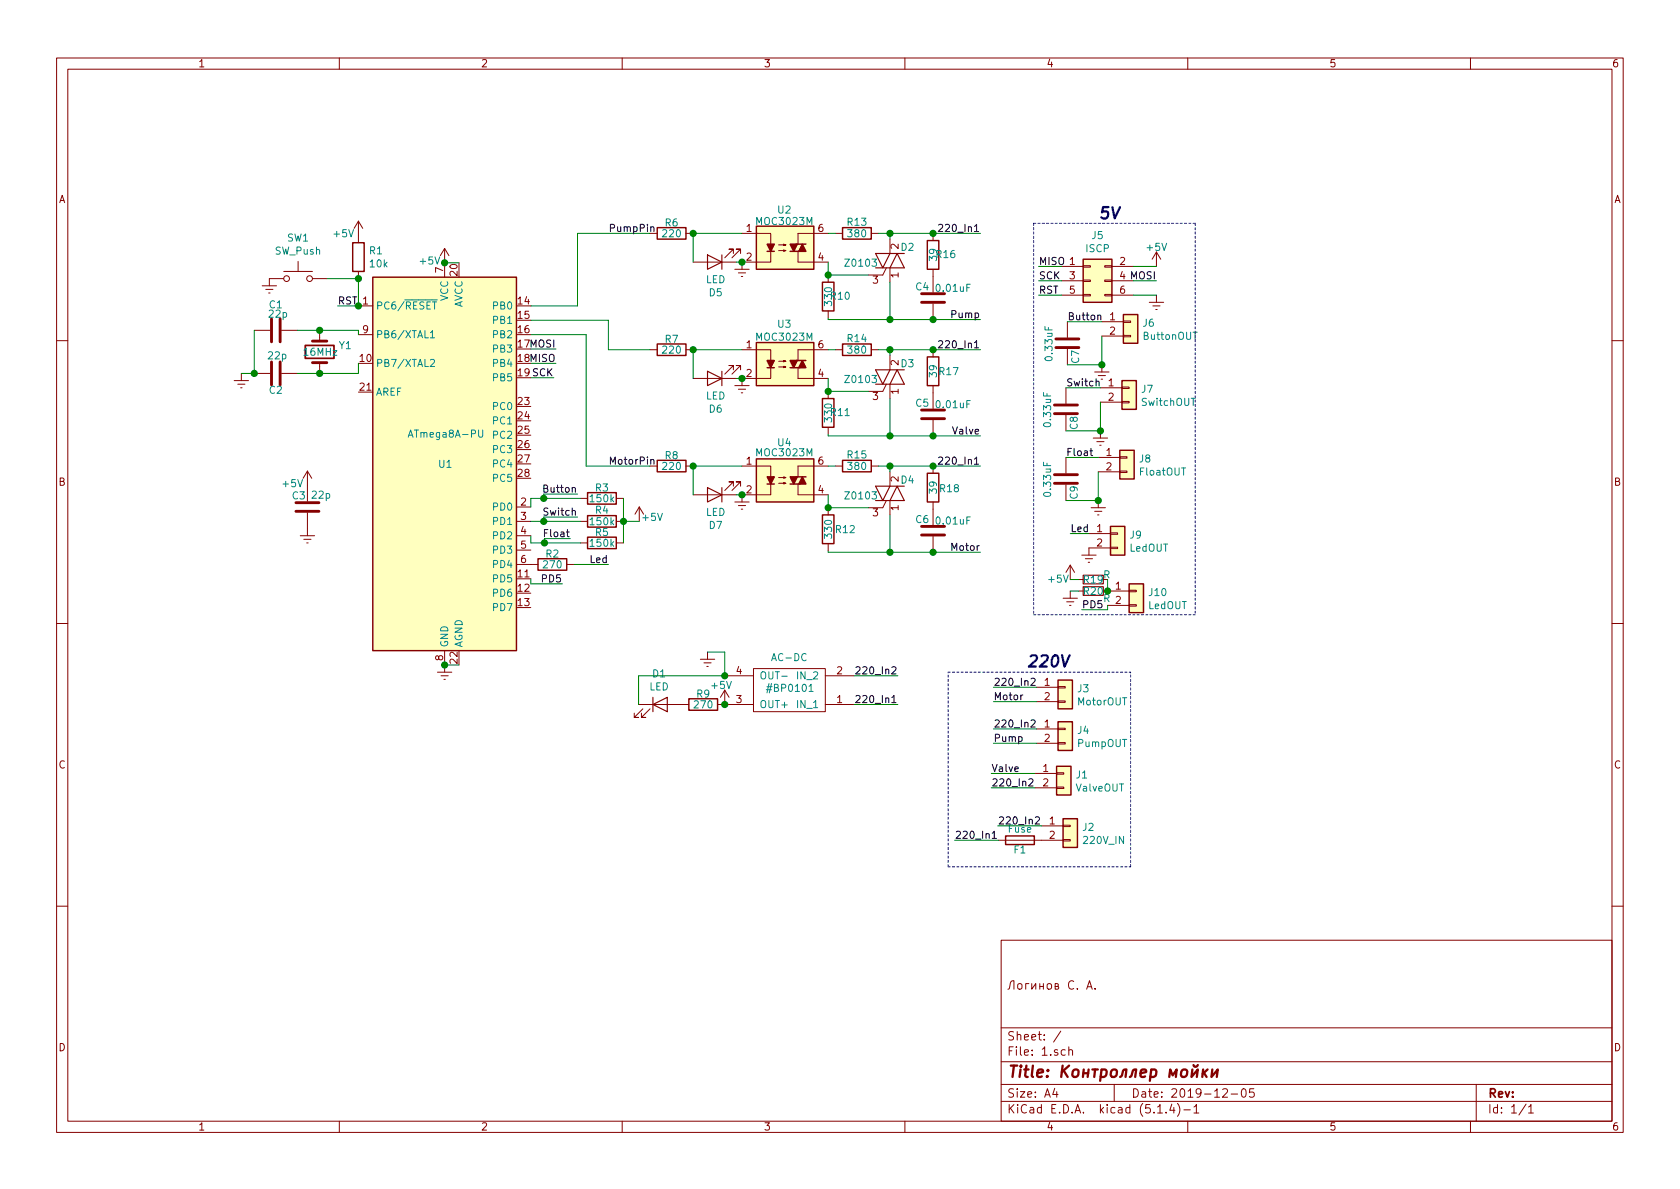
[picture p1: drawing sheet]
<svg xmlns="http://www.w3.org/2000/svg" width="297mm" height="210mm" viewBox="0 0 297 210" stroke-linecap="round" stroke-linejoin="round" font-family="sans-serif">
<g fill="none" stroke="#840000" stroke-width=".18">
<path d="M10 10.3h277v189.9h-277zM12 12.2h273v186.1h-273zM60 10.3v1.9M110 10.3v1.9M160 10.3v1.9M210 10.3v1.9M260 10.3v1.9M63.4 39.1l-.8 1.3M63.4 39.1v3.8M63.4 39.1l.7 1.3M45 58.4h2.8M46.4 50.5h2.5"/>
<path d="M47 51.2h1.3M47.5 51.8h.3M49.8 58.4h2.8M50.2 48h5M50.2 49.3h-2.6v1.2M52.7 46.2v1.8M55.2 49.3h2.6M56.5 58.4v1.9M63.4 54.1h2.5M63.4 59.2h2.5M63.4 48v1.3M78.6 43.9v5.1"/>
<path d="M78.6 43.9l-.7 1.3M78.6 43.9l.8 1.3M114.9 41.3h1.3M121.3 41.3h1.3M122.6 46.3h7.6M129.7 44.8v-.7h-.8h.8l-1.6 1.5M129.9 47.6h2.6M130.6 48.3h1.2M130.9 44.8v-.7h-.7h.7l-1.5 1.5M131.1 48.9h.2M131.2 41.3h5.1v1.9M136.3 44.4v1.9h-5.1v1.3"/>
<path d="M137.7 44.3h1.2l-.3 .1v-.2l.3 .1M137.7 43.3h1.2l-.3 .1v-.2l.3 .1M141.1 44.4v1.9h5.3M146.4 41.3h-5.3v1.9M146.4 48.6v1.3M146.4 55v1.3M147.7 41.3h1.3M154.1 41.3h1.2M156.7 47.4l-.6 1.2h-2.6M157.4 42.3v2.5M157.4 47.4v2.5M165 41.3v1.2"/>
<path d="M165 47.6v4.1M165 53.7v2.8M187.7 47.1h3.8M187.7 49.7h3.8M187.7 52.2h3.8M188.7 56.9v2.8M191.5 52.1h1.3v.2h-1.3zM191.5 47h1.3v.2h-1.3zM191.5 49.5h1.3v.3h-1.3zM194.8 56.9h3.8M194.8 59.4h3.8M195.3 52.1h1.3v.2h-1.3z"/>
<path d="M195.3 47h1.3v.2h-1.3zM195.3 49.5h1.3v.3h-1.3zM196.6 47.1h3.8M196.6 49.7h3.8M196.6 52.2h3.8M198.6 59.3h1.3v.3h-1.3zM198.6 56.8h1.3v.2h-1.3zM203.2 53.5h2.5M203.8 54.1h1.3M204.3 54.7h.3M204.5 44.6v2.5M204.5 52.2v1.3"/>
<path d="M204.5 44.6l-.8 1.2M204.5 44.6l.7 1.2M10 60.2h2M41.4 67.3h2.5M42 67.9h1.3M42.5 68.6h.3M42.7 66v1.3M45 66h2.8M49.8 66h2.8M56.5 64.1v1.9M114.9 61.8h1.3M121.3 61.8h1.3"/>
<path d="M122.6 66.9h7.6M129.7 65.4v-.8h-.8h.8l-1.6 1.6M129.9 68.2h2.6M130.6 68.8h1.2M130.9 65.4v-.8h-.7h.7l-1.5 1.6M131.1 69.5h.2M131.2 61.8h5.1v1.9M136.3 65v1.9h-5.1v1.3M137.7 64.9h1.2l-.3 .1v-.2l.3 .1M137.7 63.9h1.2l-.3 .1v-.3l.3 .2M141.1 65v1.9h5.3M146.4 61.8h-5.3v1.9"/>
<path d="M146.4 69.2v1.3M146.4 75.6v1.2M147.7 61.8h1.3M154.1 61.8h1.2M156.7 67.9l-.6 1.3h-2.6M157.4 62.9v2.5M157.4 67.9v2.6M165 61.8v1.3M165 68.2v4.1M165 74.3v2.8M188.5 68.6v2.8M188.5 73.4v2.8"/>
<path d="M188.7 61.7v2.8M193.3 77.5h2.5M193.5 65.8h2.6M193.9 78.1h1.3M194.2 66.4h1.3M194.4 78.7h.3M194.6 76.2v1.3M194.6 68.6h3.8M194.6 71.1h3.8M194.7 67.1h.2M194.8 64.5v1.3M198.4 71h1.2v.2h-1.2z"/>
<path d="M198.4 68.4h1.2v.3h-1.2zM285 60.2h2M53.1 94.7h2.5M53.7 95.4h1.3M54.2 96h.3M54.4 83.3v5.3M54.4 90.7v4M54.4 83.3l-.8 1.3M54.4 83.3l.7 1.3M91.3 99.8h3.8M91.3 92.2h2.6M91.3 94.7h2.6"/>
<path d="M91.3 89.7h2.6M91.3 97.3h2.6M100.2 99.8h1.3M102.6 92.2h1.3M102.6 96h1.3M102.6 88.1h1.3M109 92.2h1.2M109 96h1.2M109 88.1h1.2M113 89.7l-.7 1.2M113 89.7v2.5M113 89.7l.8 1.2"/>
<path d="M114.9 82.4h1.3M121.3 82.4h1.3M122.6 87.5h7.6M129.7 86v-.8h-.8h.8l-1.6 1.5M129.9 88.8h2.6M130.6 89.4h1.2M130.9 86v-.8h-.7h.7l-1.5 1.5M131.1 90h.2M131.2 82.4h5.1v1.9M136.3 85.6v1.9h-5.1v1.3M137.7 85.5h1.2l-.3 .1v-.3l.3 .2M137.7 84.4h1.2l-.3 .2v-.3l.3 .1"/>
<path d="M141.1 85.6v1.9h5.3M146.4 82.4h-5.3v1.9M146.4 89.8v1.3M146.4 96.1v1.3M147.7 82.4h1.3M154.1 82.4h1.2M156.7 88.5l-.6 1.3h-2.6M157.4 83.4v2.6M157.4 88.5v2.6M165 82.4v1.3M165 88.8v4M165 94.9v2.8"/>
<path d="M188.5 80.9v2.8M188.5 85.7v2.8M189.2 99.9l-.7 1.3M189.2 99.9v2.6M189.2 99.9l.8 1.3M191.3 98.2h2.5M191.9 98.8h1.3M192.4 99.4h.3M192.5 94.4h3.8M192.9 89.8h2.6M193.5 90.4h1.3M194.1 91.1h.2"/>
<path d="M194.2 88.5v1.3M194.2 80.9h3.8M194.2 83.4h3.8M196.3 96.8h1.3v.2h-1.3zM196.3 94.2h1.3v.3h-1.3zM196.3 96.9h-3.8v1.3M198 83.3h1.3v.3h-1.3zM198 80.8h1.3v.2h-1.3zM10 110.3h2M77.3 118.9h2.6M78 119.5h1.2M78.6 115.1v3.8"/>
<path d="M123.8 116.6h2.6M124.5 117.2h1.2M125 117.9h.2M125.1 115.3v1.3M128.1 119.5h5.1M133.2 118.2h12.7v7.7h-12.7zM145.9 119.5h5.1M188 105.8h2.5M188.6 106.4h1.3M189.1 107.1h.3M189.2 104.5v1.3M190.8 102.5h.7"/>
<path d="M190.8 104.5h.7M195.1 104.5h4.5M195.8 107.1h3.8M199.6 106.9h1.3v.3h-1.3zM199.6 104.4h1.3v.2h-1.3zM285 110.3h2M78.5 120.1h.2M112.9 124.6h8.9M113.7 125.3l-1.6 1.6h.8h-.8v-.8M114.9 125.3l-1.5 1.6h.8h-.8v-.8M126.9 124.6h6.3M128.1 122l-.7 1.3"/>
<path d="M128.1 122v2.6M128.1 122l.8 1.3M145.9 124.6h5.1M183 136.8h3.8M183 139.3h3.8M183.3 121.5h3.8M183.3 124.1h3.8M183.3 128.9h3.8M183.3 131.4h3.8M186.8 139.2h1.3v.2h-1.3zM186.8 136.6h1.3v.3h-1.3zM187.1 123.9h1.2v.3h-1.2z"/>
<path d="M187.1 121.4h1.2v.3h-1.2zM187.1 131.3h1.2v.3h-1.2zM187.1 128.8h1.2v.2h-1.2zM176.5 148.6h11.5M184.1 146h3.9M188 148.5h1.2v.2h-1.2zM188 145.9h1.2v.3h-1.2zM10 160.2h2M177 166.3h108v32h-108zM178.2 174.9l.2-.1 .2-.9a.5 .5 0 0 1 .7-.5v1.5M180 174.1l.2-.2 .4 .2v.7l-.2 .1-.4-.1zM181.9 173.9h-.5v1"/>
<path d="M182.4 173.9v1l.7-1v1M183.8 174.4h.7M183.8 173.9v1M184.5 173.9v1M185.2 174.1l.2-.2 .5 .2v.7l-.3 .1-.4-.1zM186.6 174.4h.5v-.3l-.2-.2h-.3v1l.5-.1v-.3l-.2-.1M189.8 173.6a.59 .59 0 0 0-.7 0 .59 .59 0 0 0-.2 .7 .56 .56 0 0 0 .3 .6 .56 .56 0 0 0 .6-.1M190.5 174.8v.1M192.1 174.9l.5-1.5 .5 1.5M192.3 174.5h.7M193.6 174.8v.1M285 160.2h2"/>
<path d="M60 198.3v1.9M110 198.3v1.9M160 198.3v1.9M177 194.8h108M177 191.8h108M177 187.8h108M177 181.8h108M186.5 192.5l-.4 1h1M186.8 193v1M187.6 182.3l-1.3 2M188.3 185.7l-.4-.1-.3 .3 .1 .6 .2 .1 .4-.1M189 185.7h.1a.37 .37 0 0 1 .5 .1v.8"/>
<path d="M189 185.1v1.5M197 191.8v3M204.7 196.8h.8M206.2 196.7v.1M207.2 195.2l-.4 1.1h.9M207.5 195.8v1M208.2 195.1a1.71 1.71 0 0 1 0 2.3M209.3 196.3h1.2M210 198.3v1.9M211.1 195.8l.4-.5v1.5M211.1 196.8h.9M216.2 192.7l.2-.2h.4l.2 .5-.9 1h.9"/>
<path d="M217.7 193.5h1.1M219.6 192.7l.4-.2a.94 .94 0 0 1 0 1.5 .82 .82 0 0 1-.4-1.3zM221.7 192.5h-.7l-.1 .7 .2-.1 .5 .1 .2 .2-.1 .5-.2 .1-.6-.1M260 198.3v1.9M261 191.8v6.5M269.8 195.2l-1.2 2M270.3 195.8l.4-.5v1.5M270.3 196.8h.8"/>
<circle cx="50.7" cy="49.3" r=".51"/>
<circle cx="54.7" cy="49.3" r=".51"/>
</g>
<g fill="none" stroke="#840000" stroke-width=".41">
<path d="M187.9 188.4l-.3 2M188.1 189.3l.7 1.1M189 188.4l-1.3 1.2M189.9 189.2a.51 .51 0 0 1 .8 .3v.6a.56 .56 0 0 1-.6 .4 .56 .56 0 0 1-.5-.4l.1-.6zM191.5 189.8h.9M191.6 189.1l-.1 1.3M192.5 189.1l-.2 1.3M193.1 189.1h1M193.6 189.1l-.1 1.3M194.8 189.2h.7l.2 .3-.1 .6a.66 .66 0 0 1-1 .2M194.8 189.1l-.3 2M196.6 189.3a.51 .51 0 0 1 .5-.2 .51 .51 0 0 1 .4 .4l-.1 .6a.56 .56 0 0 1-.5 .4 .56 .56 0 0 1-.5-.4z"/>
<path d="M198 190.4l.4-.2 .3-1 .5-.1-.2 1.3M199.8 190.4l.3-.2 .3-1 .5-.1-.2 1.3M201.7 189.8l.9-.2v-.4l-.6-.1-.3 .3v.9l.2 .1 .6-.1M203.6 189.2h.7l.2 .3-.1 .6a.66 .66 0 0 1-1 .2M203.6 189.1l-.3 2M206.7 190.4l.2-1.3 .4 1.1 .8-1.1-.2 1.3M209.1 189.2a.54 .54 0 0 1 .8 .3v.6a.56 .56 0 0 1-.6 .4 .56 .56 0 0 1-.5-.4l.1-.6zM210.8 189.1l-.1 1.3 1.1-1.3-.2 1.3M211 188.3l.1 .2a.42 .42 0 0 0 .7-.2M212.7 189.1l-.1 1.3M212.9 189.7l.4 .7M213.5 189.1l-.9 .8"/>
<path d="M214.4 189.1l-.2 1.3 1.1-1.3-.2 1.3"/>
</g>
<g fill="none" stroke="#840000" stroke-width=".2">
<path d="M125.1 45.1l2.5 1.2-2.5 1.3zM127.6 45.1v2.5M154.8 47.4h5.1l-1.3-2.6-1.2 2.6M157.4 44.8l-1.3 2.6-1.3-2.6h5.1M125.1 65.7l2.5 1.2-2.5 1.3zM127.6 65.7v2.5M154.8 67.9h5.1l-1.3-2.5-1.2 2.5M157.4 65.4l-1.3 2.5-1.3-2.5h5.1M125.1 86.2l2.5 1.3-2.5 1.3zM127.6 86.2v2.6M154.8 88.5h5.1l-1.3-2.5-1.2 2.5M157.4 86l-1.3 2.5-1.3-2.5h5.1"/>
<path d="M191.5 101.7h3.6v1.5h-3.6zM191.5 103.8h3.6v1.5h-3.6zM115.4 124.6l2.6-1.3v2.6zM115.4 123.3v2.6"/>
</g>
<g fill="none" stroke="#840000" stroke-width=".25">
<path d="M133.7 40h10.2v7.6h-10.2zM62.4 42.9h2v5.1h-2zM65.9 49h25.4v66.1h-25.4zM116.2 40.3h5.1v2h-5.1zM135.6 44.4h1.3M139.7 44.4h1.8M140.7 43.2h1.8M145.4 49.9h2v5.1h-2zM149 40.3h5.1v2h-5.1zM164 42.5h2v5.1h-2zM191.5 45.8h5.1v7.7h-5.1zM198.6 55.6h2.6v5.1h-2.6z"/>
<path d="M116.2 60.8h5.1v2.1h-5.1zM133.7 60.6h10.2v7.6h-10.2zM135.6 65h1.3M139.7 65h1.8M140.7 63.7h1.8M145.4 70.5h2v5.1h-2zM149 60.8h5.1v2.1h-5.1zM164 63.1h2v5.1h-2zM198 79.6h2.5v5.1h-2.5zM198.4 67.3h2.5v5.1h-2.5zM95.1 98.8h5.1v2h-5.1zM103.9 91.2h5.1v2h-5.1z"/>
<path d="M103.9 95h5.1v2h-5.1zM103.9 87.1h5.1v2h-5.1zM116.2 81.4h5.1v2h-5.1zM133.7 81.1h10.2v7.7h-10.2zM135.6 85.6h1.3M139.7 85.6h1.8M140.7 84.3h1.8M145.4 91.1h2v5h-2zM149 81.4h5.1v2h-5.1zM164 83.7h2v5.1h-2zM196.3 93.1h2.6v5.1h-2.6zM199.6 103.2h2.6v5.1h-2.6z"/>
<path d="M121.8 123.6h5.1v2h-5.1zM186.8 135.5h2.6v5.1h-2.6zM187.1 120.3h2.5v5h-2.5zM187.1 127.6h2.5v5.1h-2.5zM177.8 147.8h5.1v1.5h-5.1zM188 144.8h2.5v5.1h-2.5z"/>
</g>
<g fill="#ffffbf" stroke="#ffffbf" stroke-width=".18">
<path d="M133.7 81.1h10.2v7.7h-10.2z"/>
<path d="M196.3 93.1h2.6v5.1h-2.6z"/>
<path d="M198.6 55.6h2.6v5.1h-2.6z"/>
<path d="M198.4 67.3h2.5v5.1h-2.5z"/>
<path d="M198 79.6h2.5v5.1h-2.5z"/>
<path d="M187.1 120.3h2.5v5h-2.5z"/>
<path d="M187.1 127.6h2.5v5.1h-2.5z"/>
<path d="M199.6 103.2h2.6v5.1h-2.6z"/>
<path d="M133.7 60.6h10.2v7.6h-10.2z"/>
<path d="M133.7 40h10.2v7.6h-10.2z"/>
<path d="M65.9 49h25.4v66.1h-25.4z"/>
<path d="M188 144.8h2.5v5.1h-2.5z"/>
<path d="M186.8 135.5h2.6v5.1h-2.6z"/>
<path d="M191.5 45.8h5.1v7.7h-5.1z"/>
</g>
<g fill="#840000" stroke="#840000" stroke-width=".25">
<path d="M135.6 84.3h1.3l-.6 1.3z"/>
<path d="M139.7 84.3h1.3l-.7 1.3z"/>
<path d="M141.9 84.3l.6 1.3h-1.3z"/>
<path d="M135.6 63.7h1.3l-.6 1.3z"/>
<path d="M139.7 63.7h1.3l-.7 1.3z"/>
<path d="M141.9 63.7l.6 1.3h-1.3z"/>
<path d="M135.6 43.2h1.3l-.6 1.2z"/>
<path d="M139.7 43.2h1.3l-.7 1.2z"/>
<path d="M141.9 43.2l.6 1.2h-1.3z"/>
</g>
<g fill="none" stroke="#840000" stroke-width=".51">
<path d="M48 56.4v4M49.5 56.4v4M162.9 51.9h4.1M162.9 53.5h4.1M186.7 59.9h4.1M48 64v4.1M49.5 64v4.1M55.2 60.3h2.6M55.2 64.1h2.6M162.9 72.5h4.1M162.9 74h4.1M186.4 73.1h4.1"/>
<path d="M186.4 71.6h4.1M186.7 61.5h4.1M52.3 88.9h4.1M52.3 90.4h4.1M162.9 93.1h4.1M162.9 94.6h4.1M186.4 85.5h4.1M186.4 83.9h4.1"/>
</g>
<path d="M76.1 58.8l.4-.3v1.2M76.1 59.7h.7M76.4 53h.9M76.5 53.4h.7M210.9 58.7h.8M76.1 63.7l.5-.2 .2 .4-.8 .9h.8M84.6 76v1.1l.3 .2h.3l.1-.2v-1.1M138.2 119.6h1M143.1 122.3h.7" fill="none" stroke="#008484" stroke-width=".18"/>
<path d="M54 61.1h5.1v2.3h-5.1z" fill="none" stroke="#840000" stroke-width=".3"/>
<path d="M182.8 39.5v69.2M211.3 39.5v69.2M211.3 39.5h-28.5M167.6 118.9h32.3M211.3 108.7h-28.5M167.6 153.3h32.3M167.6 153.3v-34.4M199.9 153.3v-34.4" fill="none" stroke="#0000bf" stroke-width=".18" stroke-dasharray=".4 .4"/>
<g fill="none" stroke="#008400" stroke-width=".18">
<path d="M45 58.4v7.6h-2.3M52.6 58.4h10.8v.8M57.8 49.3h5.6v4.8h-3.7M78.6 46.5h2.6M93.9 59.2h9.7v23.2h11.3M93.9 56.6h13.7v5.2h7.3M114.9 41.3h-12.8v12.8h-8.2M130.2 46.3h1M131.2 41.3h-8.6v5M146.4 46.3v2.3h7.1M146.4 56.3v.2h27M146.4 41.3h1.3"/>
<path d="M155.3 41.3h18.1M157.4 41.3v1M157.4 49.9v6.6M183.6 52.2h4.1M183.6 49.7h4.1M183.6 47.1h4.1M188.7 56.9h6.1M194.8 59.4v5.1h-6.1M200.4 52.2h4.1M200.4 49.7h4.1M200.4 47.1h4.1M63.4 64.3v1.7h-10.8"/>
<path d="M93.9 61.7h4.4M93.9 64.3h4.4M93.9 66.8h4M130.2 66.9h1M131.2 61.8h-8.6v5.1M146.4 66.9v2.3h7.1M146.4 76.8v.3h27M146.4 61.8h1.3M155.3 61.8h18.1M157.4 61.8v1.1M157.4 70.5v6.6M188.5 68.6h6.1"/>
<path d="M194.6 71.1v5.1h-6.1M93.9 94.7v1.3h8.7M93.9 92.2h8.7M100.8 95.2h-4.5v.8M101.5 99.8h6.1M102.1 87.4h-6v.7M102.1 91.4h-6v.8M102.6 88.1h-8.7v1.6M110.2 92.2h2.8M110.2 88.1v7.9M130.2 87.5h1M131.2 82.4h-8.6v5.1"/>
<path d="M146.4 97.4v.3h27M146.4 82.4h1.3M146.4 87.5v2.3h7.1M155.3 82.4h18.1M157.4 82.4v1M157.4 91.1v6.6M188.5 80.9h5.7M189.2 94.4h3.3M194.2 83.4v5.1h-5.7M78.6 117.6h2.6M93.9 102.4v.8h5.5M125.1 115.3h3v4.2h-15.2v5.1"/>
<path d="M151 119.5h7.7M189.2 102.5h1.6M189.2 104.5h1.6M195.8 102.5v2M195.8 107.1v.7h-4.5M151 124.6h7.7M175.3 139.3h7.7M175.3 136.8h7.7M175.6 124.1h7.7M175.6 121.5h7.7M175.6 131.4h7.7M175.6 128.9h7.7"/>
<path d="M168.8 148.6h7.7M176.4 146h7.7"/>
</g>
<g fill="none" stroke="#000" stroke-width=".18">
<path d="M165.9 39.8l.5-.1 .2 .1 .1 .2-.1 .2-.7 .7h.8M115.1 40.2l.2-.1 .2 .1 .1 .7M194.1 55.8l.2-.1 .3 .1v.8M165.9 60.4l.5-.2 .2 .2 .1 .2-.1 .2-.7 .7h.8M192.7 79.7h.5M192.9 79.3v1.1l.3 .2M193.8 67.5l.2-.1 .3 .1v.7M115.1 81.4l.2-.2 .2 .1 .1 .8M165.9 80.9l.5-.1 .2 .1 .1 .3-.1 .2-.7 .7h.8M151.3 118l.5-.1 .2 .1 .1 .3-.1 .2-.7 .7h.8M151.3 123.1l.5-.1 .2 .1 .1 .2-.1 .2-.7 .8h.8M180.8 122.9l-.2 .1-.1 .1"/>
<path d="M181.9 137.8l.5-.1 .3 .4-.8 .9h.8M182.3 120.1l.5-.2 .2 .4-.8 .9h.8M182.3 127.4l.5-.1 .2 .4-.8 .9h.8M175.4 147.3l.4-.3v1.3M175.4 148.3h.8M183.1 144.6l.4-.2 .3 .4-.8 .9h.8"/>
</g>
<g fill="#008400" stroke="#008400" stroke-width=".25">
<circle cx="131.2" cy="87.5" r=".51"/>
<circle cx="110.2" cy="92.2" r=".51"/>
<circle cx="96.1" cy="92.2" r=".51"/>
<circle cx="195.8" cy="104.5" r=".51"/>
<circle cx="131.2" cy="66.9" r=".51"/>
<circle cx="122.6" cy="61.8" r=".51"/>
<circle cx="122.6" cy="41.3" r=".51"/>
<circle cx="131.2" cy="46.3" r=".51"/>
<circle cx="122.6" cy="82.4" r=".51"/>
<circle cx="146.4" cy="69.2" r=".51"/>
<circle cx="194.8" cy="64.5" r=".51"/>
<circle cx="157.4" cy="61.8" r=".51"/>
<circle cx="56.5" cy="66" r=".51"/>
<circle cx="78.6" cy="117.6" r=".51"/>
<circle cx="157.4" cy="77.1" r=".51"/>
<circle cx="165" cy="56.5" r=".51"/>
<circle cx="165" cy="61.8" r=".51"/>
<circle cx="165" cy="41.3" r=".51"/>
<circle cx="165" cy="77.1" r=".51"/>
<circle cx="157.4" cy="56.5" r=".51"/>
<circle cx="146.4" cy="48.6" r=".51"/>
<circle cx="157.4" cy="41.3" r=".51"/>
<circle cx="78.6" cy="46.5" r=".51"/>
<circle cx="45" cy="66" r=".51"/>
<circle cx="96.1" cy="88.1" r=".51"/>
<circle cx="194.6" cy="76.2" r=".51"/>
<circle cx="165" cy="97.7" r=".51"/>
<circle cx="165" cy="82.4" r=".51"/>
<circle cx="194.2" cy="88.5" r=".51"/>
<circle cx="157.4" cy="97.7" r=".51"/>
<circle cx="146.4" cy="89.8" r=".51"/>
<circle cx="157.4" cy="82.4" r=".51"/>
<circle cx="63.4" cy="49.3" r=".51"/>
<circle cx="63.4" cy="54.1" r=".51"/>
<circle cx="56.5" cy="58.4" r=".51"/>
<circle cx="128.1" cy="119.5" r=".51"/>
<circle cx="128.1" cy="124.6" r=".51"/>
<circle cx="96.3" cy="96" r=".51"/>
</g>
<g font-size="2.8" fill="#0000bf">
<text x="194.1" y="38.7">5V</text>
<text x="181.4" y="118">220V</text>
</g>
<text font-size="2.8" fill="#840000" x="178" y="190.5">Title:</text>
<g font-size="2.1" fill="#840000">
<text x="178" y="184">Sheet: /</text>
<text x="178" y="186.7">File: 1.sch</text>
<text x="178" y="196.9">KiCad E.D.A. kicad (5.1.4)-1</text>
<text x="178" y="194.1">Size: A4</text>
<text x="200" y="194.1">Date: 2019-12-05</text>
<text x="263" y="194.1">Rev:</text>
<text x="263" y="196.9">Id: 1/1</text>
</g>
<g font-size="1.8" fill="#840000">
<text x="35" y="11.9">1</text>
<text x="85" y="11.9">2</text>
<text x="135" y="11.9">3</text>
<text x="185" y="11.9">4</text>
<text x="235" y="11.9">5</text>
<text x="285" y="11.9">6</text>
<text x="10.4" y="35.9">A</text>
<text x="285.4" y="35.9">A</text>
<text x="132" y="41">1</text>
<text x="144.7" y="41">6</text>
<text x="132" y="46.1">2</text>
<text x="144.7" y="46.1">4</text>
<text x="158.9" y="44" transform="rotate(-90 158.9 44)">2</text>
<text x="198" y="46.9">2</text>
<text x="64.2" y="53.8">1</text>
<text x="78.4" y="48.2" transform="rotate(-90 78.4 48.2)">7</text>
<text x="80.9" y="48.7" transform="rotate(-90 80.9 48.7)">20</text>
<text x="91.6" y="53.8">14</text>
<text x="154.3" y="50.2">3</text>
<text x="158.9" y="49.1" transform="rotate(-90 158.9 49.1)">1</text>
<text x="189.1" y="49.4">3</text>
<text x="189.1" y="51.9">5</text>
<text x="198" y="51.9">6</text>
<text x="64.2" y="58.9">9</text>
<text x="91.6" y="56.4">15</text>
<text x="91.6" y="58.9">16</text>
<text x="196.2" y="56.6">1</text>
<text x="196.2" y="59.2">2</text>
<text x="63.7" y="64">10</text>
<text x="132" y="61.6">1</text>
<text x="144.7" y="61.6">6</text>
<text x="158.9" y="64.6" transform="rotate(-90 158.9 64.6)">2</text>
<text x="63.7" y="69.1">21</text>
<text x="91.6" y="71.6">23</text>
<text x="132" y="66.7">2</text>
<text x="144.7" y="66.7">4</text>
<text x="154.3" y="70.7">3</text>
<text x="158.9" y="69.7" transform="rotate(-90 158.9 69.7)">1</text>
<text x="196" y="68.3">1</text>
<text x="196" y="70.9">2</text>
<text x="91.6" y="74.2">24</text>
<text x="91.6" y="76.7">25</text>
<text x="91.6" y="79.2">26</text>
<text x="91.6" y="81.8">27</text>
<text x="132" y="82.2">1</text>
<text x="144.7" y="82.2">6</text>
<text x="195.6" y="80.6">1</text>
<text x="195.6" y="83.2">2</text>
<text x="10.4" y="85.9">B</text>
<text x="91.6" y="84.3">28</text>
<text x="92.1" y="89.4">2</text>
<text x="132" y="87.2">2</text>
<text x="144.7" y="87.2">4</text>
<text x="158.9" y="85.2" transform="rotate(-90 158.9 85.2)">2</text>
<text x="285.4" y="85.9">B</text>
<text x="92.1" y="91.9">3</text>
<text x="92.1" y="94.5">4</text>
<text x="154.3" y="91.3">3</text>
<text x="158.9" y="90.3" transform="rotate(-90 158.9 90.3)">1</text>
<text x="194" y="94.1">1</text>
<text x="92.1" y="97">5</text>
<text x="92.1" y="99.6">6</text>
<text x="194" y="96.6">2</text>
<text x="91.6" y="102.1">11</text>
<text x="91.6" y="104.6">12</text>
<text x="91.6" y="107.2">13</text>
<text x="195.1" y="106.5">R 2</text>
<text x="197.3" y="104.3">1</text>
<text x="78.4" y="116.8" transform="rotate(-90 78.4 116.8)">8</text>
<text x="80.9" y="117.3" transform="rotate(-90 80.9 117.3)">22</text>
<text x="130.2" y="119.2">4</text>
<text x="148" y="119.2">2</text>
<text x="130.2" y="124.3">3</text>
<text x="148" y="124.3">1</text>
<text x="184.7" y="121.3">1</text>
<text x="184.7" y="123.8">2</text>
<text x="184.7" y="128.6">1</text>
<text x="184.7" y="131.2">2</text>
<text x="10.4" y="135.9">C</text>
<text x="184.4" y="136.5">1</text>
<text x="285.4" y="135.9">C</text>
<text x="184.4" y="139.1">2</text>
<text x="185.6" y="145.8">1</text>
<text x="185.6" y="148.3">2</text>
<text x="10.4" y="185.9">D</text>
<text x="285.4" y="185.9">D</text>
<text x="35" y="199.9">1</text>
<text x="85" y="199.9">2</text>
<text x="135" y="199.9">3</text>
<text x="185" y="199.9">4</text>
<text x="235" y="199.9">5</text>
<text x="285" y="199.9">6</text>
</g>
<g font-size="1.8" fill="#008484">
<text x="59.1" y="42">+5V</text>
<text x="117.3" y="42">220</text>
<text x="117.6" y="40.1">R6</text>
<text x="133.9" y="39.8">MOC3023M</text>
<text x="137.6" y="37.8">U2</text>
<text x="149.9" y="39.9">R13</text>
<text x="150" y="42">380</text>
<text x="48.6" y="45">SW_Push</text>
<text x="50.8" y="42.7">SW1</text>
<text x="65.4" y="45">R1</text>
<text x="65.5" y="47.3">10k</text>
<text x="74.3" y="46.8">+5V</text>
<text x="149.7" y="47.2">Z0103</text>
<text x="159.3" y="44.4">D2</text>
<text x="165.6" y="45.6">R16</text>
<text x="165.7" y="46" transform="rotate(-90 165.7 46)">39</text>
<text x="192" y="44.6">ISCP</text>
<text x="193.1" y="42.3">J5</text>
<text x="202.9" y="44.4">+5V</text>
<text x="79.2" y="53.3" transform="rotate(-90 79.2 53.3)">VCC</text>
<text x="124.8" y="50.1">LED</text>
<text x="125.4" y="52.4">D5</text>
<text x="146.9" y="53">R10</text>
<text x="147.1" y="53.9" transform="rotate(-90 147.1 53.9)">330</text>
<text x="162" y="51.4">C4</text>
<text x="165.7" y="51.6">0.01uF</text>
<text x="47.6" y="56.2">22p</text>
<text x="47.7" y="54.5">C1</text>
<text x="66.4" y="54.7">PC6/RESET</text>
<text x="66.4" y="59.8">PB6/XTAL1</text>
<text x="81.8" y="54.5" transform="rotate(-90 81.8 54.5)">AVCC</text>
<text x="87.4" y="54.7">PB0</text>
<text x="87.4" y="57.3">PB1</text>
<text x="87.4" y="59.8">PB2</text>
<text x="137.6" y="58">U3</text>
<text x="202.1" y="57.8">J6</text>
<text x="47.5" y="63.5">22p</text>
<text x="53.8" y="62.9">16MHz</text>
<text x="60" y="61.7">Y1</text>
<text x="66.4" y="64.9">PB7/XTAL2</text>
<text x="87.4" y="62.4">PB3</text>
<text x="87.4" y="64.9">PB4</text>
<text x="117.3" y="62.5">220</text>
<text x="117.6" y="60.6">R7</text>
<text x="133.9" y="60.2">MOC3023M</text>
<text x="149.9" y="60.5">R14</text>
<text x="150" y="62.5">380</text>
<text x="159.3" y="64.9">D3</text>
<text x="186.1" y="63.6" transform="rotate(-90 186.1 63.6)">0.33uF</text>
<text x="190.8" y="64.2" transform="rotate(-90 190.8 64.2)">C7</text>
<text x="202.2" y="60.1">ButtonOUT</text>
<text x="47.7" y="69.6">C2</text>
<text x="66.4" y="70">AREF</text>
<text x="87.4" y="67.4">PB5</text>
<text x="124.8" y="70.7">LED</text>
<text x="149.7" y="67.7">Z0103</text>
<text x="162" y="71.9">C5</text>
<text x="165.7" y="66.6" transform="rotate(-90 165.7 66.6)">39</text>
<text x="166.1" y="66.3">R17</text>
<text x="201.9" y="69.5">J7</text>
<text x="201.9" y="71.8">SwitchOUT</text>
<text x="72.7" y="77.4">ATmega8A-PU</text>
<text x="87.4" y="72.5">PC0</text>
<text x="87.4" y="75.1">PC1</text>
<text x="87.4" y="77.6">PC2</text>
<text x="125.4" y="73">D6</text>
<text x="146.9" y="73.6">R11</text>
<text x="147.1" y="74.5" transform="rotate(-90 147.1 74.5)">330</text>
<text x="165.7" y="72.2">0.01uF</text>
<text x="185.9" y="75.3" transform="rotate(-90 185.9 75.3)">0.33uF</text>
<text x="190.6" y="75.9" transform="rotate(-90 190.6 75.9)">C8</text>
<text x="77.6" y="82.7">U1</text>
<text x="87.4" y="80.1">PC3</text>
<text x="87.4" y="82.7">PC4</text>
<text x="117.3" y="83.1">220</text>
<text x="117.6" y="81.2">R8</text>
<text x="133.9" y="80.7">MOC3023M</text>
<text x="137.6" y="78.9">U4</text>
<text x="149.9" y="81.1">R15</text>
<text x="150" y="83.1">380</text>
<text x="201.5" y="81.8">J8</text>
<text x="50.1" y="86.2">+5V</text>
<text x="51.7" y="88.3">C3</text>
<text x="55.2" y="88.2">22p</text>
<text x="87.4" y="85.2">PC5</text>
<text x="104.5" y="88.8">150k</text>
<text x="105.3" y="86.9">R3</text>
<text x="149.7" y="88.3">Z0103</text>
<text x="159.3" y="85.5">D4</text>
<text x="165.7" y="87.2" transform="rotate(-90 165.7 87.2)">39</text>
<text x="166.2" y="87">R18</text>
<text x="185.9" y="87.6" transform="rotate(-90 185.9 87.6)">0.33uF</text>
<text x="190.6" y="88.2" transform="rotate(-90 190.6 88.2)">C9</text>
<text x="201.6" y="84.1">FloatOUT</text>
<text x="87.4" y="90.3">PD0</text>
<text x="87.4" y="92.8">PD1</text>
<text x="87.4" y="95.4">PD2</text>
<text x="104.5" y="92.9">150k</text>
<text x="105.3" y="90.9">R4</text>
<text x="105.3" y="94.8">R5</text>
<text x="113.7" y="92.1">+5V</text>
<text x="124.8" y="91.2">LED</text>
<text x="125.4" y="93.5">D7</text>
<text x="147.1" y="95.1" transform="rotate(-90 147.1 95.1)">330</text>
<text x="147.8" y="94.3">R12</text>
<text x="162" y="92.5">C6</text>
<text x="165.7" y="92.8">0.01uF</text>
<text x="199.8" y="95.2">J9</text>
<text x="87.4" y="97.9">PD3</text>
<text x="87.4" y="100.5">PD4</text>
<text x="96.2" y="100.5">270</text>
<text x="96.5" y="98.6">R2</text>
<text x="104.5" y="96.7">150k</text>
<text x="199.7" y="97.6">LedOUT</text>
<text x="87.4" y="103">PD5</text>
<text x="87.4" y="105.5">PD6</text>
<text x="185.5" y="103">+5V</text>
<text x="191.7" y="103.2">R19</text>
<text x="191.7" y="105.2">R20</text>
<text x="195.1" y="102.3">R</text>
<text x="203" y="107.7">LedOUT</text>
<text x="203.2" y="105.4">J10</text>
<text x="87.4" y="108.1">PD7</text>
<text x="79.2" y="114.5" transform="rotate(-90 79.2 114.5)">GND</text>
<text x="81.8" y="114.5" transform="rotate(-90 81.8 114.5)">AGND</text>
<text x="115.4" y="119.8">D1</text>
<text x="136.7" y="116.9">AC-DC</text>
<text x="114.8" y="122.1">LED</text>
<text x="122.9" y="125.3">270</text>
<text x="123.2" y="123.4">R9</text>
<text x="125.9" y="121.8">+5V</text>
<text x="134.2" y="125.2">OUT+</text>
<text x="134.2" y="120.1">OUT-</text>
<text x="136" y="122.3">#BP0101</text>
<text x="141.2" y="125.2">IN_1</text>
<text x="141.2" y="120.1">IN_2</text>
<text x="190.6" y="122.4">J3</text>
<text x="190.6" y="124.7">MotorOUT</text>
<text x="190.6" y="129.8">J4</text>
<text x="190.3" y="137.7">J1</text>
<text x="190.6" y="132.1">PumpOUT</text>
<text x="190.3" y="140">ValveOUT</text>
<text x="191.5" y="146.9">J2</text>
<text x="191.7" y="149.2">220V_IN</text>
<text x="179.3" y="150.9">F1</text>
</g>
<g font-size="1.8">
<text x="107.6" y="41">PumpPin</text>
<text x="166.9" y="41">220_In1</text>
<text x="183.6" y="46.9">MISO 1</text>
<text x="59.7" y="53.8">RST</text>
<text x="183.6" y="51.9">RST</text>
<text x="183.6" y="49.4">SCK</text>
<text x="198" y="49.4">4 MOSI</text>
<text x="168.5" y="56.3">Pump</text>
<text x="188.7" y="56.6">Button</text>
<text x="91.6" y="61.5">17MOSI</text>
<text x="91.6" y="64">18MISO</text>
<text x="166.9" y="61.6">220_In1</text>
<text x="91.6" y="66.5">19 SCK</text>
<text x="188.5" y="68.3">Switch</text>
<text x="168.7" y="76.8">Valve</text>
<text x="107.6" y="82.2">MotorPin</text>
<text x="166.9" y="82.2">220_In1</text>
<text x="188.5" y="80.6">Float</text>
<text x="96.4" y="87.1">Button</text>
<text x="96.4" y="91.2">Switch</text>
<text x="96.6" y="95">Float</text>
<text x="189.2" y="94.1">Led</text>
<text x="104.4" y="99.6">Led</text>
<text x="168.5" y="97.4">Motor</text>
<text x="96" y="103">PD5</text>
<text x="191.3" y="107.6">PD5</text>
<text x="152.2" y="119.2">220_In2</text>
<text x="152.2" y="124.3">220_In1</text>
<text x="175.6" y="121.3">220_In2</text>
<text x="175.6" y="123.8">Motor</text>
<text x="175.6" y="131.2">Pump</text>
<text x="175.6" y="128.6">220_In2</text>
<text x="175.3" y="136.5">Valve</text>
<text x="175.3" y="139.1">220_In2</text>
<text x="168.8" y="148.3">220_In1</text>
<text x="176.4" y="145.8">220_In2</text>
<text x="178.3" y="147.2">Fuse</text>
</g>
</svg>
